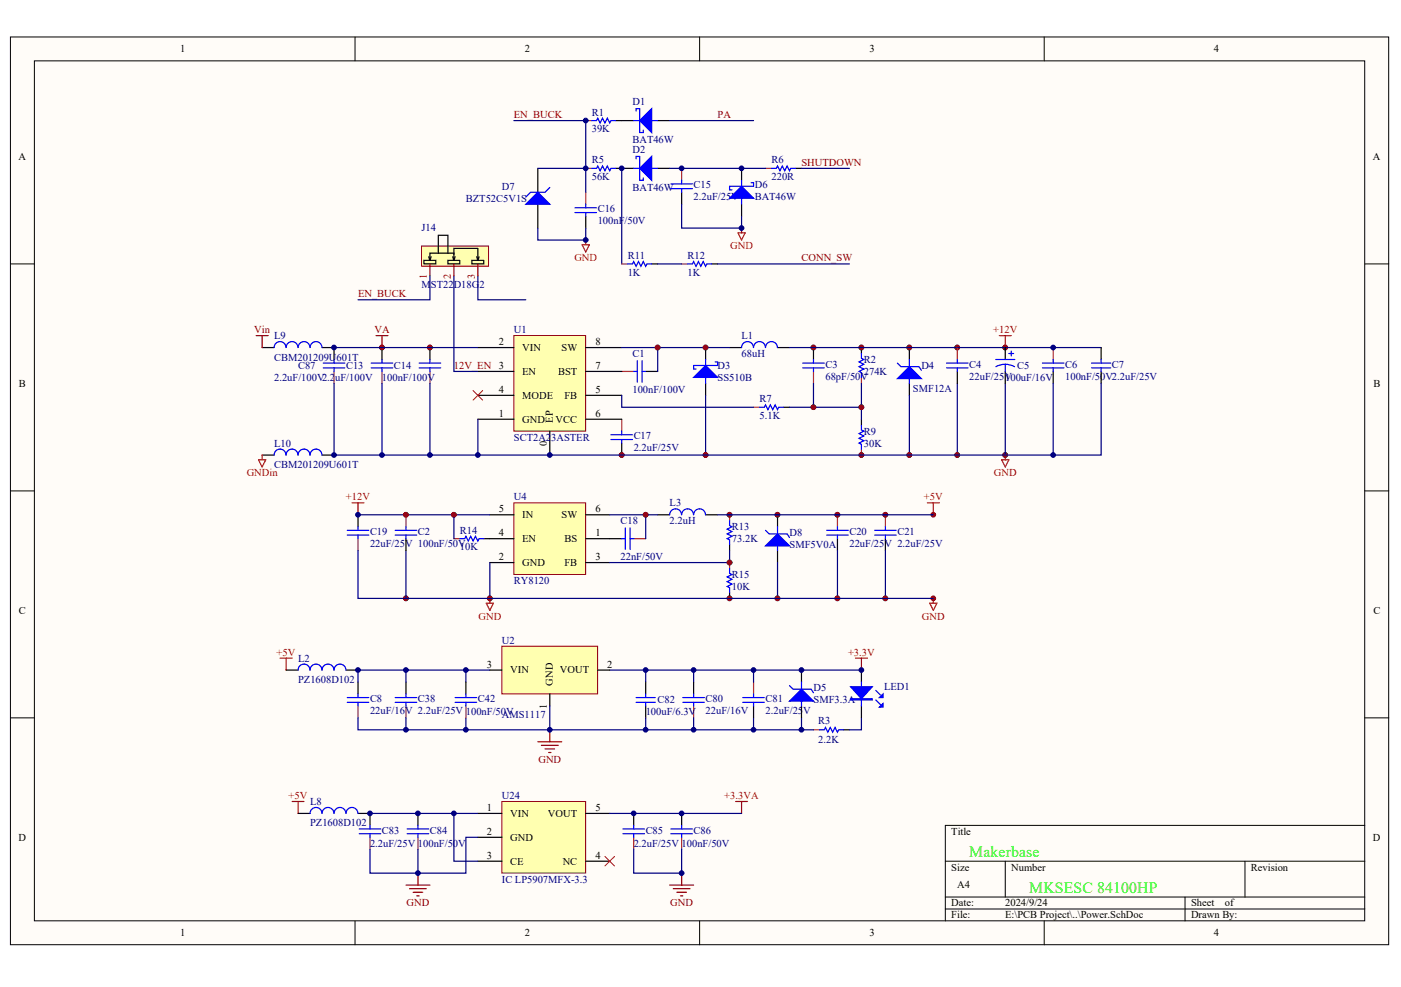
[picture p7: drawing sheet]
<svg xmlns="http://www.w3.org/2000/svg" width="287mm" height="202mm" viewBox="0 0 287 202" stroke-linecap="round" stroke-linejoin="round" font-family="sans-serif">
<g fill="#fffcf8" stroke="#000" stroke-width=".2">
<path d="M2.1 7.6h282.2v185.9h-282.2z"/>
<path d="M7 12.5h272.4v176.1h-272.4z"/>
</g>
<g fill="none" stroke="#000" stroke-width=".2">
<path d="M72.7 7.6v4.9M143.2 7.6v4.9M213.8 7.6v4.9M2.1 54.1h4.9M279.4 54.1h4.9M2.1 100.5h4.9M279.4 100.5h4.9M2.1 147h4.9M279.4 147h4.9M193.5 176.4h85.9M205.8 176.4v7.3M254.9 176.4v7.3"/>
<path d="M279.4 169h-85.9v19.6M72.7 188.6v4.9M143.2 188.6v4.9M193.5 183.7h85.9M193.5 186.2h85.9M213.8 188.6v4.9M242.6 183.7v4.9"/>
</g>
<g fill="#000080" stroke="#000080" stroke-width=".2">
<circle cx="78.2" cy="71.2" r=".48"/>
<circle cx="83.1" cy="122.5" r=".48"/>
<circle cx="83.1" cy="105.4" r=".48"/>
<circle cx="88" cy="71.2" r=".48"/>
<circle cx="92.9" cy="105.4" r=".48"/>
<circle cx="100.3" cy="122.5" r=".48"/>
<circle cx="127.3" cy="93.2" r=".48"/>
<circle cx="132.2" cy="105.4" r=".48"/>
<circle cx="134.6" cy="71.2" r=".48"/>
<circle cx="144.4" cy="93.2" r=".48"/>
<circle cx="144.4" cy="71.2" r=".48"/>
<circle cx="149.3" cy="122.5" r=".48"/>
<circle cx="149.3" cy="115.2" r=".48"/>
<circle cx="149.3" cy="105.4" r=".48"/>
<circle cx="159.2" cy="122.5" r=".48"/>
<circle cx="159.2" cy="105.4" r=".48"/>
<circle cx="166.5" cy="83.4" r=".48"/>
<circle cx="166.5" cy="71.2" r=".48"/>
<circle cx="171.4" cy="122.5" r=".48"/>
<circle cx="171.4" cy="105.4" r=".48"/>
<circle cx="176.3" cy="93.2" r=".48"/>
<circle cx="176.3" cy="83.4" r=".48"/>
<circle cx="176.3" cy="71.2" r=".48"/>
<circle cx="181.2" cy="122.5" r=".48"/>
<circle cx="181.2" cy="105.4" r=".48"/>
<circle cx="186.2" cy="93.2" r=".48"/>
<circle cx="186.2" cy="71.2" r=".48"/>
<circle cx="196" cy="93.2" r=".48"/>
<circle cx="196" cy="71.2" r=".48"/>
<circle cx="205.8" cy="93.2" r=".48"/>
</g>
<g fill="none" stroke="#a1006a" stroke-width=".25">
<path d="M119.9 24.7h1.2M119.9 34.5h1.2M119.9 39.4v2.4M139.5 34.5v2.4M156.7 34.5h1.2M127.3 54.1h1.2M139.5 54.1h1.3M78.2 76.1v2.4M88 76.1v2.4M127.3 76.1h2.4M166.5 76.1v2.4M176.3 77.3v1.2"/>
<path d="M127.3 85.9v2.4M154.3 83.4h1.2M176.3 92v1.2"/>
</g>
<g fill="none" stroke="#000" stroke-width=".25">
<path d="M110.1 34.5v4.9M126 24.7h3.7M126 34.5h3.7M134.6 24.7h2.5M134.6 34.5h2.5M139.5 39.4v2.4M151.8 34.5v2.4M162.9 34.5h1.2M110.1 41.8v4.9M119.9 44.3v2.4M133.4 54.1h1.2M145.7 54.1h1.2"/>
<path d="M151.8 41.8v2.5M78.2 71.2v2.4M88 71.2v2.4M132.2 76.1h2.4M144.4 71.2v2.4M144.4 78.5v2.5M149.4 71.2h2.4M159.2 71.2h2.4M166.5 71.2v2.4M176.3 71.2v1.2M186.2 71.2v2.4M186.2 78.5v2.5"/>
<path d="M127.3 90.8v2.4M160.4 83.4h1.2M176.3 85.9v1.2"/>
</g>
<g fill="none" stroke="#00f" stroke-width=".25">
<path d="M112.6 38.4l-1 1h-3l-1 1M121.1 24.7h1l.3-.5 .5 1 .4-1 .5 1 .5-1 .5 1 .3-.5h.9M121.1 34.5h1l.3-.5 .5 1 .4-1 .5 1 .5-1 .5 1 .3-.5h.9M129.7 24.7h4.9M129.7 34.5h4.9M130.2 22.7v-.4h.8v4.8h.7v-.4M130.2 32.5v-.5h.8v4.9h.7v-.5M137.3 37.7h4.5M137.3 38.6h4.5M139.5 36.9v.8M139.5 38.6v.8M151.8 36.9v4.9"/>
<path d="M153.8 37.4h.5v.8h-4.9v.7h.4M157.9 34.5h1l.3-.5 .5 1 .5-1 .4 1 .5-1 .5 1 .3-.5h1M117.7 42.6h4.4M117.7 43.5h4.4M119.9 41.8v.8M119.9 43.5v.8M128.5 54.1h1l.2-.5 .5 .9 .5-.9 .5 .9 .5-.9 .5 .9 .2-.4h1M140.8 54.1h1l.2-.5 .5 .9 .5-.9 .5 .9 .5-.9 .4 .9 .3-.4h1M76 75.3h4.4M76 74.4h4.4M78.2 73.6v.8M78.2 75.3v.8"/>
<path d="M85.8 75.3h4.4M85.8 74.4h4.4M88 73.6v.8M88 75.3v.8M129.7 76.1h.8M130.5 73.9v4.4M131.4 76.1h.8M131.4 73.9v4.4M144.4 73.6v4.9M146.4 74.1h.5v.8h-4.9v.7h.5M159.1 71.2a1.21 1.21 0 0 0-1.2-1.2 1.21 1.21 0 0 0-1.2 1.2 1.23 1.23 0 0 0-1.2-1.2 1.23 1.23 0 0 0-1.2 1.2 1.23 1.23 0 0 0-1.3-1.2 1.23 1.23 0 0 0-1.2 1.2M164.3 75.3h4.4"/>
<path d="M164.3 74.4h4.4M166.5 73.6v.8M166.5 75.3v.8M176.3 72.4v1l.5 .2-.9 .5 .9 .5-.9 .5 .9 .5-.9 .5 .4 .2v1M183.7 74.4l.7 .7h3.7l.5 .7M186.2 73.6v4.9M125.1 89h4.4M125.1 90h4.4M127.3 88.3v.7M127.3 90v.8M155.5 83.4h1l.2-.5 .5 1 .5-1 .5 1 .5-1 .5 1 .2-.5h1M176.3 87.1v1l.5 .2-.9 .5 .9 .5-.9 .5 .9 .5-.9 .5 .4 .2v1"/>
</g>
<g fill="#00f" stroke="#00f" stroke-width=".25">
<path d="M131 24.7l2.4-2.4v4.8z"/>
<path d="M131 34.5l2.4-2.5v4.9z"/>
<path d="M149.4 40.6l2.4-2.4 2.5 2.4z"/>
<path d="M107.6 41.8l2.5-2.4 2.5 2.4z"/>
<path d="M183.7 77.5l2.5-2.4 2.4 2.4z"/>
<path d="M142 77.3l2.4-2.4 2.5 2.4z"/>
</g>
<path d="M105.2 24.7h14.7v14.7M110.1 34.5h9.8M127.3 34.5v19.6M137.1 24.7h17.2M137.1 34.5h19.6M164.1 34.5h9.8M110.1 46.7v2.5h9.8v-2.5M134.6 54.1h4.9M139.5 41.8v4.9h12.3v-2.4M146.9 54.1h27" fill="none" stroke="#000080" stroke-width=".25"/>
<path d="M119.2 50.1h1.4l-.7 1.5zM119.9 49.2v.9M151.1 47.7h1.4l-.7 1.5zM151.8 46.7v1" fill="none" stroke="#eb0000" stroke-width=".25"/>
<path d="M105.2 68.7h14.7v19.6h-14.7z" fill="#ffffb0" stroke="#800000" stroke-width=".2"/>
<g fill="none" stroke="#000" stroke-width=".25">
<path d="M97.8 71.2h7.4M97.8 76.1h7.4M119.9 71.2h7.4M119.9 76.1h7.4M97.8 85.9h7.4M97.8 81h7.4M112.6 88.3v4.9M119.9 85.9h7.4M119.9 81h7.4M73.3 105.4v2.5M99.1 110.3h1.2M124.8 110.3h2.5"/>
<path d="M134.6 105.4h2.5M144.4 105.4h2.5M149.4 111.5v1.3M159.2 105.4v2.5M159.2 112.8v2.4M171.4 110.3v2.5M181.3 110.3v2.5M149.4 121.3v1.3"/>
</g>
<path d="M96.8 80l2 1.9M98.8 80l-2 1.9" fill="none" stroke="#f00" stroke-width=".2"/>
<g fill="none" stroke="#000080" stroke-width=".25">
<path d="M92.9 56.5v19.6h4.9M78.2 78.5v14.7h127.6v-14.7M88 78.5v14.7M127.3 71.2h22.1M134.6 71.2v4.9M161.6 71.2h63.8M166.5 78.5v4.9M176.3 78.5v7.4M196 78.5v14.7M97.8 85.9v7.3M127.3 81v2.4h27M144.4 81v12.2"/>
<path d="M161.6 83.4h14.7M186.2 81v12.2"/>
</g>
<path d="M204.6 68.7h2.4M205.8 68.7v2.5M205.1 94.2h1.4l-.7 1.4zM205.8 93.2v1" fill="none" stroke="#eb0000" stroke-width=".25"/>
<g fill="#800000" stroke="#800000" stroke-width=".2">
<circle cx="176.3" cy="93.2" r=".48"/>
<circle cx="176.3" cy="71.2" r=".48"/>
<circle cx="166.5" cy="71.2" r=".48"/>
<circle cx="127.3" cy="93.2" r=".48"/>
<circle cx="88" cy="71.2" r=".48"/>
<circle cx="78.2" cy="71.2" r=".48"/>
<circle cx="196" cy="71.2" r=".48"/>
<circle cx="186.2" cy="71.2" r=".48"/>
<circle cx="144.4" cy="71.2" r=".48"/>
<circle cx="134.6" cy="71.2" r=".48"/>
<circle cx="144.4" cy="93.2" r=".48"/>
<circle cx="176.3" cy="83.4" r=".48"/>
<circle cx="166.5" cy="83.4" r=".48"/>
<circle cx="186.2" cy="93.2" r=".48"/>
<circle cx="196" cy="93.2" r=".48"/>
<circle cx="205.8" cy="93.2" r=".48"/>
</g>
<path d="M73.3 110.3v2.5M92.9 110.3h1.2M129.7 110.3h2.5M149.4 105.4v1.3M149.4 115.2v1.2M171.4 105.4v2.5M181.3 105.4v2.5" fill="none" stroke="#a1006a" stroke-width=".25"/>
<g fill="none" stroke="#00f" stroke-width=".25">
<path d="M71.1 108.6h4.4M71.1 109.6h4.4M73.3 107.9v.7M73.3 109.6v.7M94.1 110.3h1l.3-.5 .5 1 .5-1 .4 1 .5-1 .5 1 .3-.5h1M127.3 110.3h.7M128 108.1v4.4M129 110.3h.7M129 108.1v4.4M139.5 105.4a1.21 1.21 0 0 0-1.2-1.2 1.21 1.21 0 0 0-1.2 1.2M144.4 105.4a1.21 1.21 0 0 0-1.2-1.2 1.21 1.21 0 0 0-1.2 1.2 1.23 1.23 0 0 0-1.2-1.2 1.23 1.23 0 0 0-1.3 1.2M149.4 116.4v1l.4 .3-.9 .5 .9 .4-.9 .5 .9 .5-.9 .5 .5 .3v.9"/>
<path d="M149.4 106.7v.9l.4 .3-.9 .5 .9 .5-.9 .4 .9 .5-.9 .5 .5 .3v.9M156.7 108.6l.8 .7h3.6l.5 .8M159.2 107.9v4.9M169.2 108.6h4.4M169.2 109.6h4.4M171.4 107.9v.7M171.4 109.6v.7M179 108.6h4.5M179 109.6h4.5M181.3 107.9v.7M181.3 109.6v.7"/>
</g>
<path d="M156.7 111.8l2.5-2.5 2.4 2.5z" fill="#00f" stroke="#00f" stroke-width=".25"/>
<path d="M105.2 103h14.7v14.6h-14.7z" fill="#ffffb0" stroke="#800000" stroke-width=".2"/>
<path d="M100.3 110.3h4.9M100.3 115.2h4.9M100.3 105.4h4.9M119.9 110.3h4.9M119.9 115.2h4.9M119.9 105.4h4.9" fill="none" stroke="#000" stroke-width=".25"/>
<path d="M72.1 103h2.4M73.3 103v2.4M189.8 103h2.5M191.1 103v2.4M99.5 123.5h1.5l-.7 1.5zM100.3 122.6v.9M190.3 123.5h1.5l-.7 1.5zM191.1 122.6v.9" fill="none" stroke="#eb0000" stroke-width=".25"/>
<path d="M97.8 56.5v4.9h9.8M73.3 105.4h27M83.1 112.8v9.8h108M92.9 105.4v4.9M100.3 115.2v7.4M124.8 105.4h9.8M132.2 105.4v4.9M146.9 105.4h44.2M149.4 112.8v2.4h-24.6M159.2 115.2v7.4M171.4 112.8v9.8M181.3 112.8v9.8" fill="none" stroke="#000080" stroke-width=".25"/>
<g fill="#800000" stroke="#800000" stroke-width=".2">
<circle cx="191.1" cy="122.5" r=".48"/>
<circle cx="149.3" cy="115.2" r=".48"/>
<circle cx="149.3" cy="122.5" r=".48"/>
<circle cx="149.3" cy="105.4" r=".48"/>
<circle cx="181.2" cy="105.4" r=".48"/>
<circle cx="83.1" cy="105.4" r=".48"/>
<circle cx="171.4" cy="105.4" r=".48"/>
<circle cx="191.1" cy="105.4" r=".48"/>
<circle cx="159.2" cy="105.4" r=".48"/>
<circle cx="100.3" cy="122.5" r=".48"/>
<circle cx="83.1" cy="122.5" r=".48"/>
<circle cx="132.2" cy="105.4" r=".48"/>
<circle cx="171.4" cy="122.5" r=".48"/>
<circle cx="181.2" cy="122.5" r=".48"/>
<circle cx="159.2" cy="122.5" r=".48"/>
<circle cx="92.9" cy="105.4" r=".48"/>
</g>
<path d="M77 68.7h2.4M78.2 68.7v2.5" fill="none" stroke="#800000" stroke-width=".25"/>
<path d="M86.3 50.4h13.7v4.1h-13.7z" fill="#ffffb0" stroke="#800000" stroke-width=".2"/>
<g fill="none" stroke="#000" stroke-width=".25">
<path d="M86.8 53.3h2.4v.7h-2.4zM87.8 52.6l.2 .7M88 53.3v-1.4h4.9v1.4M88.3 52.6l-.3 .7M89.7 51.9v-3.7h2v3.7M91.7 53.3h2.4v.7h-2.4zM92.7 52.6l.2 .7M92.9 52.1v-1.2h4.9v2.4M93.2 52.6l-.3 .7M96.6 53.3h2.4v.7h-2.4zM97.6 52.6l.2 .7M98.1 52.6l-.3 .7"/>
<path d="M196 76.1v2.4M215.6 76.1v2.4M225.4 71.2v2.4M225.4 76.1v2.4M83.1 110.3v2.5M73.3 139.7v2.4M83.1 139.7v2.4M142 139.7v2.4M164.1 137.2v2.5M176.3 137.2v2.5M154.3 144.6v2.4M164.1 144.6v2.4"/>
<path d="M172.7 149.5h1.2M176.3 144.6v2.4"/>
</g>
<path d="M88 54.1v2.4M92.9 54.1v2.4M97.8 54.1v2.4" fill="none" stroke="#800" stroke-width=".25"/>
<path d="M196 71.2v2.4M215.6 71.2v2.4M83.1 105.4v2.5M154.3 139.7v2.4M73.3 144.6v2.4M83.1 144.6v2.4M142 144.6v2.4M166.5 149.5h1.3" fill="none" stroke="#a1006a" stroke-width=".25"/>
<g fill="none" stroke="#00f" stroke-width=".25">
<path d="M193.8 74.4h4.4M193.8 75.3h4.4M196 73.6v.8M196 75.3v.8M213.4 74.4h4.4M213.4 75.3h4.4M215.6 73.6v.8M215.6 75.3v.8M223.5 74.4h3.9M223.5 75.3h3.9M225.4 73.6v.8M225.4 75.3v.8"/>
<path d="M80.9 108.6h4.4M80.9 109.6h4.4M83.1 107.9v.7M83.1 109.6v.7M164.1 139.7v4.9M176.3 139.7v4.9M71.1 142.9h4.4M71.1 143.8h4.4M73.3 142.1v.8M73.3 143.8v.8M80.9 142.9h4.4M80.9 143.8h4.4"/>
<path d="M83.1 142.1v.8M83.1 143.8v.8M139.8 142.9h4.4M139.8 143.8h4.4M142 142.1v.8M142 143.8v.8M152.1 142.9h4.4M152.1 143.8h4.4M154.3 142.1v.8M154.3 143.8v.8M161.6 140.4l.8 .8h3.6l.5 .7M167.8 149.5h.9l.3-.5 .5 1 .5-1 .5 1 .5-1 .4 1 .3-.5h1"/>
<path d="M179.3 143.4l1 .9M179.3 141.4l1 1"/>
</g>
<g fill="none" stroke="#000080" stroke-width=".25">
<path d="M215.6 78.5v14.7h-9.8M225.4 78.5v14.7h-9.8M73.3 112.8v9.8h9.8M95.4 137.2v2.5M100.3 137.2h-17.2v2.5M124.8 137.2h17.2v2.5M142 137.2h34.3M83.1 147v2.5h12.3M95.4 147v2.5h17.2M142 147v2.5h12.3v-2.5M164.1 147v2.5h-9.8M164.1 149.5h2.4"/>
<path d="M176.3 147v2.5h-2.4"/>
</g>
<g fill="#00f" stroke="#00f" stroke-width=".25">
<path d="M161.6 143.6l2.5-2.4 2.4 2.4z"/>
<path d="M174.1 140.7h4.5l-2.3 2.4z"/>
<path d="M180 144.8l.8-.7v.7z"/>
<path d="M180 142.9l.8-.8v.8z"/>
<path d="M174.1 143.1h4.5v.3h-4.5z" fill-rule="evenodd"/>
</g>
<path d="M57.3 134.8h2.5M58.6 134.8v2.4M175.1 134.8h2.5M176.3 134.8v2.4" fill="none" stroke="#eb0000" stroke-width=".25"/>
<path d="M110.1 151.9h4.9M110.8 152.6h3.5M111.6 153.4h1.9M112.3 154.1h.5M112.6 149.5v2.4" fill="none" stroke="#800000" stroke-width=".25"/>
<path d="M102.7 132.3h19.6v9.8h-19.6z" fill="#ffffb0" stroke="#800000" stroke-width=".2"/>
<path d="M58.6 137.2h2.4M70.8 137.2h2.5M95.4 139.7v2.4M100.3 137.2h2.4M122.4 137.2h2.4M132.2 139.7v2.4M112.6 142.1v2.5M132.2 144.6v2.4" fill="none" stroke="#000" stroke-width=".25"/>
<path d="M70.8 137.2a1.23 1.23 0 0 0-1.2-1.2 1.23 1.23 0 0 0-1.2 1.2 1.23 1.23 0 0 0-1.3-1.2 1.23 1.23 0 0 0-1.2 1.2 1.23 1.23 0 0 0-1.2-1.2 1.23 1.23 0 0 0-1.2 1.2 1.21 1.21 0 0 0-1.3-1.2 1.21 1.21 0 0 0-1.2 1.2M93.2 143.8h4.4M93.2 142.9h4.4M95.4 142.1v.8M95.4 143.8v.8M130.2 143.8h3.9M130.2 142.9h3.9M132.2 142.1v.8M132.2 143.8v.8" fill="none" stroke="#00f" stroke-width=".25"/>
<path d="M95.4 144.6v2.4" fill="none" stroke="#a1006a" stroke-width=".25"/>
<path d="M83.1 137.2h-9.8v2.5M132.2 137.2v2.5M154.3 137.2v2.5M73.3 147v2.5h9.8M112.6 144.6v4.9h19.6v-2.5M132.2 149.5h9.8" fill="none" stroke="#000080" stroke-width=".25"/>
<path d="M102.7 164.1h17.2v14.7h-17.2z" fill="#ffffb0" stroke="#800000" stroke-width=".2"/>
<g fill="none" stroke="#000" stroke-width=".25">
<path d="M53.7 71.2h2.4M65.9 71.2h2.5v2.4M53.7 93.2h2.4M65.9 93.2h2.5M61 166.6h2.5M73.3 166.6h2.4v2.4M85.6 166.6v2.4M97.8 166.6h4.9M97.8 171.5h4.9M97.8 176.4h4.9M119.9 166.6h4.9M119.9 176.4h4.9"/>
<path d="M129.7 166.6v2.4M139.5 166.6v2.4"/>
</g>
<path d="M52.9 94.2h1.5l-.7 1.4zM53.7 93.2v1M59.8 164.1h2.5M61 164.1v2.5M150.6 164.1h2.4M151.8 164.1v2.5" fill="none" stroke="#eb0000" stroke-width=".25"/>
<path d="M88 56.5v4.9h-14.7M68.4 78.5v14.7h9.8M68.4 71.2h29.4M75.7 166.6h17.2M85.6 173.9v4.9M97.8 166.6h-4.9v9.8h4.9M97.8 171.5h-2.4v7.3h-19.7v-4.9M124.8 166.6h27M129.7 173.9v4.9h9.8v-4.9" fill="none" stroke="#000080" stroke-width=".25"/>
<path d="M68.4 76.1v2.4M75.7 171.5v2.4M85.6 171.5v2.4M129.7 171.5v2.4M139.5 171.5v2.4" fill="none" stroke="#a1006a" stroke-width=".25"/>
<g fill="none" stroke="#00f" stroke-width=".25">
<path d="M65.9 71.2a1.23 1.23 0 0 0-1.2-1.2 1.23 1.23 0 0 0-1.2 1.2 1.23 1.23 0 0 0-1.3-1.2 1.23 1.23 0 0 0-1.2 1.2 1.23 1.23 0 0 0-1.2-1.2 1.23 1.23 0 0 0-1.3 1.2 1.21 1.21 0 0 0-1.2-1.2 1.21 1.21 0 0 0-1.2 1.2M66.2 75.3h4.4M66.2 74.4h4.4M68.4 73.6v.8M68.4 75.3v.8M65.9 93.2a1.23 1.23 0 0 0-1.2-1.2 1.23 1.23 0 0 0-1.2 1.2 1.23 1.23 0 0 0-1.3-1.2 1.23 1.23 0 0 0-1.2 1.2 1.23 1.23 0 0 0-1.2-1.2 1.23 1.23 0 0 0-1.3 1.2 1.21 1.21 0 0 0-1.2-1.2 1.21 1.21 0 0 0-1.2 1.2M73.3 166.6a1.23 1.23 0 0 0-1.3-1.2 1.23 1.23 0 0 0-1.2 1.2 1.23 1.23 0 0 0-1.2-1.2 1.23 1.23 0 0 0-1.2 1.2 1.23 1.23 0 0 0-1.3-1.2 1.23 1.23 0 0 0-1.2 1.2 1.21 1.21 0 0 0-1.2-1.2 1.21 1.21 0 0 0-1.2 1.2M73.5 170.8h4.5M73.5 169.8h4.5M75.7 169v.8M75.7 170.8v.7M83.4 170.8h4.4"/>
<path d="M83.4 169.8h4.4M85.6 169v.8M85.6 170.8v.7M127.5 170.8h4.4M127.5 169.8h4.4M129.7 169v.8M129.7 170.8v.7M137.3 170.8h4.5M137.3 169.8h4.5M139.5 169v.8M139.5 170.8v.7"/>
</g>
<path d="M123.8 175.4l2 2M125.8 175.4l-2 2" fill="none" stroke="#f00" stroke-width=".2"/>
<path d="M52.4 68.7h2.5M53.7 68.7v2.5M85.6 178.8v2.5M139.5 178.8v2.5M83.1 181.3h4.9M83.8 182h3.5M84.6 182.7h1.9M85.3 183.5h.5M137.1 181.3h4.9M137.8 182h3.5M138.6 182.7h1.9M139.3 183.5h.5" fill="none" stroke="#800000" stroke-width=".25"/>
<g fill="#000080" stroke="#000080" stroke-width=".2">
<circle cx="68.4" cy="93.2" r=".48"/>
<circle cx="68.4" cy="71.2" r=".48"/>
<circle cx="73.3" cy="137.2" r=".48"/>
<circle cx="73.3" cy="105.4" r=".48"/>
<circle cx="75.7" cy="166.6" r=".48"/>
<circle cx="78.2" cy="93.2" r=".48"/>
<circle cx="83.1" cy="149.5" r=".48"/>
<circle cx="83.1" cy="137.2" r=".48"/>
<circle cx="85.5" cy="178.8" r=".48"/>
<circle cx="85.5" cy="166.6" r=".48"/>
<circle cx="88" cy="93.2" r=".48"/>
<circle cx="92.9" cy="166.6" r=".48"/>
<circle cx="95.4" cy="149.5" r=".48"/>
<circle cx="95.4" cy="137.2" r=".48"/>
<circle cx="97.8" cy="93.2" r=".48"/>
<circle cx="112.5" cy="149.5" r=".48"/>
<circle cx="112.5" cy="93.2" r=".48"/>
<circle cx="119.9" cy="49.2" r=".48"/>
<circle cx="119.9" cy="34.5" r=".48"/>
<circle cx="119.9" cy="24.7" r=".48"/>
<circle cx="127.3" cy="34.5" r=".48"/>
<circle cx="129.7" cy="166.6" r=".48"/>
<circle cx="132.2" cy="149.5" r=".48"/>
<circle cx="132.2" cy="137.2" r=".48"/>
<circle cx="139.5" cy="178.8" r=".48"/>
<circle cx="139.5" cy="166.6" r=".48"/>
<circle cx="139.5" cy="34.5" r=".48"/>
<circle cx="142" cy="149.5" r=".48"/>
<circle cx="142" cy="137.2" r=".48"/>
<circle cx="151.8" cy="46.7" r=".48"/>
<circle cx="151.8" cy="34.5" r=".48"/>
<circle cx="154.3" cy="149.5" r=".48"/>
<circle cx="154.3" cy="137.2" r=".48"/>
<circle cx="164.1" cy="149.5" r=".48"/>
<circle cx="164.1" cy="137.2" r=".48"/>
<circle cx="176.3" cy="137.2" r=".48"/>
<circle cx="215.6" cy="93.2" r=".48"/>
<circle cx="215.6" cy="71.2" r=".48"/>
</g>
<g font-size="3.5" fill="#00f">
<text x="205" y="73">PIC501</text>
<text x="205" y="77.9">PIC502</text>
</g>
<g font-size="3.2" fill="#0f0">
<text x="198.4" y="175.6">Makerbase</text>
<text x="210.7" y="182.9">MKSESC 84100HP</text>
</g>
<g font-size="2.2">
<text x="36.9" y="10.7">1</text>
<text x="107.4" y="10.7">2</text>
<text x="178" y="10.7">3</text>
<text x="248.5" y="10.7">4</text>
<text x="3.8" y="32.7">A</text>
<text x="281.1" y="32.7">A</text>
<text x="102.1" y="70.7">2</text>
<text x="106.9" y="71.9">VIN</text>
<text x="115" y="71.9">SW</text>
<text x="121.9" y="70.7">8</text>
<text x="102.1" y="75.5">3</text>
<text x="106.9" y="76.8">EN</text>
<text x="114.2" y="76.8">BST</text>
<text x="121.9" y="75.5">7</text>
<text x="3.9" y="79.2">B</text>
<text x="102.1" y="80.4">4</text>
<text x="106.9" y="81.7">MODE</text>
<text x="115.5" y="81.7">FB</text>
<text x="121.9" y="80.4">5</text>
<text x="281.1" y="79.2">B</text>
<text x="102.1" y="85.3">1</text>
<text x="106.9" y="86.6">GND</text>
<text x="113.8" y="86.6">VCC</text>
<text x="121.9" y="85.3">6</text>
<text x="102.1" y="104.9">5</text>
<text x="106.9" y="106.1">IN</text>
<text x="115" y="106.1">SW</text>
<text x="121.9" y="104.9">6</text>
<text x="102.1" y="109.8">4</text>
<text x="106.9" y="111">EN</text>
<text x="115.5" y="111">BS</text>
<text x="121.9" y="109.8">1</text>
<text x="102.1" y="114.7">2</text>
<text x="106.9" y="115.9">GND</text>
<text x="115.5" y="115.9">FB</text>
<text x="121.9" y="114.7">3</text>
<text x="3.9" y="125.7">C</text>
<text x="281.1" y="125.7">C</text>
<text x="99.7" y="136.7">3</text>
<text x="104.5" y="137.9">VIN</text>
<text x="114.6" y="137.9">VOUT</text>
<text x="124.3" y="136.7">2</text>
<text x="99.7" y="166.1">1</text>
<text x="104.5" y="167.3">VIN</text>
<text x="112.2" y="167.3">VOUT</text>
<text x="121.9" y="166.1">5</text>
<text x="3.8" y="172.2">D</text>
<text x="99.7" y="171">2</text>
<text x="104.5" y="172.2">GND</text>
<text x="194.8" y="171">Title</text>
<text x="281.1" y="172.2">D</text>
<text x="99.7" y="175.9">3</text>
<text x="104.5" y="177.1">CE</text>
<text x="115.2" y="177.1">NC</text>
<text x="121.9" y="175.9">4</text>
<text x="194.8" y="178.3">Size</text>
<text x="207" y="178.3">Number</text>
<text x="256.1" y="178.3">Revision</text>
<text x="194.8" y="185.6">Date:</text>
<text x="196" y="182">A4</text>
<text x="205.8" y="185.6">2024/9/24</text>
<text x="243.8" y="185.6">Sheet</text>
<text x="250.8" y="185.6">of</text>
<text x="36.9" y="191.8">1</text>
<text x="107.4" y="191.8">2</text>
<text x="178" y="191.8">3</text>
<text x="194.8" y="188.1">File:</text>
<text x="205.8" y="188.1">E:\PCB Project\..\Power.SchDoc</text>
<text x="243.8" y="188.1">Drawn By:</text>
<text x="248.5" y="191.8">4</text>
</g>
<g font-size="2.2" fill="#000080">
<text x="121.1" y="23.7">R1</text>
<text x="129.5" y="21.5">D1</text>
<text x="121.1" y="27.1">39K</text>
<text x="129.5" y="29.3">BAT46W</text>
<text x="121.1" y="33.5">R5</text>
<text x="129.5" y="31.3">D2</text>
<text x="157.9" y="33.5">R6</text>
<text x="95.4" y="41.3">BZT52C5V1S</text>
<text x="102.7" y="38.8">D7</text>
<text x="121.1" y="36.9">56K</text>
<text x="129.5" y="39.1">BAT46W</text>
<text x="142" y="38.6">C15</text>
<text x="142" y="41.1">2.2uF/25V</text>
<text x="154.5" y="38.6">D6</text>
<text x="154.5" y="41.1">BAT46W</text>
<text x="157.9" y="36.9">220R</text>
<text x="86.3" y="47.4">J14</text>
<text x="122.4" y="43.5">C16</text>
<text x="122.4" y="45.9">100nF/50V</text>
<text x="128.5" y="53">R11</text>
<text x="140.8" y="53">R12</text>
<text x="86.3" y="58.9">MST22D18G2</text>
<text x="128.5" y="56.5">1K</text>
<text x="140.8" y="56.5">1K</text>
<text x="56.1" y="69.4">L9</text>
<text x="105.2" y="68.2">U1</text>
<text x="151.8" y="69.4">L1</text>
<text x="56.1" y="78">2.2uF/100V2.2uF/100V</text>
<text x="56.1" y="73.8">CBM201209U601T</text>
<text x="61" y="75.5">C87</text>
<text x="70.8" y="75.5">C13</text>
<text x="78.2" y="78">100nF/100V</text>
<text x="80.7" y="75.5">C14</text>
<text x="129.5" y="73.1">C1</text>
<text x="146.9" y="75.5">D3</text>
<text x="146.9" y="78">SS510B</text>
<text x="151.8" y="73.1">68uH</text>
<text x="169" y="75.3">C3</text>
<text x="169" y="77.7">68pF/50V</text>
<text x="176.8" y="74.3">R2</text>
<text x="176.8" y="76.8">274K</text>
<text x="188.6" y="75.5">D4</text>
<text x="198.4" y="75.3">C4</text>
<text x="198.4" y="77.7">22uF/25V</text>
<text x="205.8" y="78">100uF/16V</text>
<text x="208.2" y="75.5">C5</text>
<text x="218.1" y="75.3">C6</text>
<text x="218.1" y="77.7">100nF/50V2.2uF/25V</text>
<text x="227.6" y="75.3">C7</text>
<text x="129.5" y="80.4">100nF/100V</text>
<text x="155.5" y="82.4">R7</text>
<text x="186.9" y="80.2">SMF12A</text>
<text x="129.7" y="90">C17</text>
<text x="155.5" y="85.8">5.1K</text>
<text x="176.8" y="89">R9</text>
<text x="56.1" y="91.4">L10</text>
<text x="56.1" y="95.9">CBM201209U601T</text>
<text x="105.2" y="90.2">SCT2A23ASTER</text>
<text x="129.7" y="92.4">2.2uF/25V</text>
<text x="176.8" y="91.4">30K</text>
<text x="105.2" y="102.5">U4</text>
<text x="127" y="107.4">C18</text>
<text x="137.1" y="103.7">L3</text>
<text x="137.1" y="107.4">2.2uH</text>
<text x="75.7" y="109.6">C19</text>
<text x="75.7" y="112">22uF/25V 100nF/50V</text>
<text x="85.6" y="109.6">C2</text>
<text x="94.1" y="109.3">R14</text>
<text x="94.1" y="112.7">10K</text>
<text x="149.8" y="108.6">R13</text>
<text x="149.8" y="111">73.2K</text>
<text x="161.6" y="109.8">D8</text>
<text x="161.6" y="112.2">SMF5V0A</text>
<text x="173.9" y="109.6">C20</text>
<text x="173.9" y="112">22uF/25V 2.2uF/25V</text>
<text x="183.7" y="109.6">C21</text>
<text x="105.2" y="119.6">RY8120</text>
<text x="127" y="114.7">22nF/50V</text>
<text x="149.8" y="118.4">R15</text>
<text x="149.8" y="120.8">10K</text>
<text x="102.7" y="131.8">U2</text>
<text x="61" y="135.5">L2</text>
<text x="61" y="139.9">PZ1608D102</text>
<text x="75.7" y="143.8">C8</text>
<text x="85.6" y="143.8">C38</text>
<text x="97.8" y="143.8">C42</text>
<text x="144.4" y="143.8">C80</text>
<text x="156.7" y="143.8">C81</text>
<text x="166.5" y="141.6">D5</text>
<text x="181" y="141.4">LED1</text>
<text x="75.7" y="146.2">22uF/16V 2.2uF/25V</text>
<text x="95.4" y="146.5">100nF/50V</text>
<text x="102.7" y="147">AMS1117</text>
<text x="132.2" y="146.5">100uF/6.3V</text>
<text x="134.6" y="144">C82</text>
<text x="144.4" y="146.2">22uF/16V</text>
<text x="156.7" y="146.2">2.2uF/25V</text>
<text x="166.5" y="144">SMF3.3A</text>
<text x="167.5" y="148.2">R3</text>
<text x="167.5" y="152.1">2.2K</text>
<text x="63.5" y="164.8">L8</text>
<text x="102.7" y="163.6">U24</text>
<text x="63.5" y="169.2">PZ1608D102</text>
<text x="75.7" y="173.4">2.2uF/25V 100nF/50V</text>
<text x="78.2" y="170.7">C83</text>
<text x="88" y="170.7">C84</text>
<text x="129.7" y="173.4">2.2uF/25V 100nF/50V</text>
<text x="132.2" y="170.7">C85</text>
<text x="142" y="170.7">C86</text>
<text x="102.7" y="180.7">IC LP5907MFX-3.3</text>
</g>
<g font-size="2.2" fill="#800000">
<text x="105.2" y="24.2">EN_BUCK</text>
<text x="146.9" y="24.2">PA</text>
<text x="164.1" y="34">SHUTDOWN</text>
<text x="164.1" y="53.5">CONN_SW</text>
<text x="73.3" y="60.9">EN_BUCK</text>
<text x="52" y="68.2">Vin</text>
<text x="76.7" y="68.2">VA</text>
<text x="92.9" y="75.5">12V_EN</text>
<text x="110.2" y="156.3">GND</text>
<text x="83.2" y="185.6">GND</text>
<text x="137.2" y="185.6">GND</text>
</g>
<g font-size="2.2" fill="#eb0000">
<text x="117.6" y="53.5">GND</text>
<text x="149.5" y="51.1">GND</text>
<text x="203.3" y="68.2">+12V</text>
<text x="50.5" y="97.6">GNDin</text>
<text x="203.5" y="97.6">GND</text>
<text x="70.8" y="102.5">+12V</text>
<text x="189.1" y="102.5">+5V</text>
<text x="98" y="126.9">GND</text>
<text x="188.7" y="126.9">GND</text>
<text x="56.6" y="134.3">+5V</text>
<text x="173.6" y="134.3">+3.3V</text>
<text x="59.1" y="163.6">+5V</text>
<text x="148.3" y="163.6">+3.3VA</text>
</g>
<g font-size="2.1" fill="#800">
<text x="87.4" y="57.1" transform="rotate(-90 87.4 57.1)">1</text>
<text x="92.3" y="57.1" transform="rotate(-90 92.3 57.1)">2</text>
<text x="97.2" y="57.1" transform="rotate(-90 97.2 57.1)">3</text>
</g>
<g font-size="2.1">
<text x="113.1" y="86.6" transform="rotate(-90 113.1 86.6)">EP</text>
<text x="111.9" y="91.4" transform="rotate(-90 111.9 91.4)">0</text>
<text x="113.1" y="140.4" transform="rotate(-90 113.1 140.4)">GND</text>
<text x="111.9" y="145.2" transform="rotate(-90 111.9 145.2)">1</text>
</g>
</svg>
